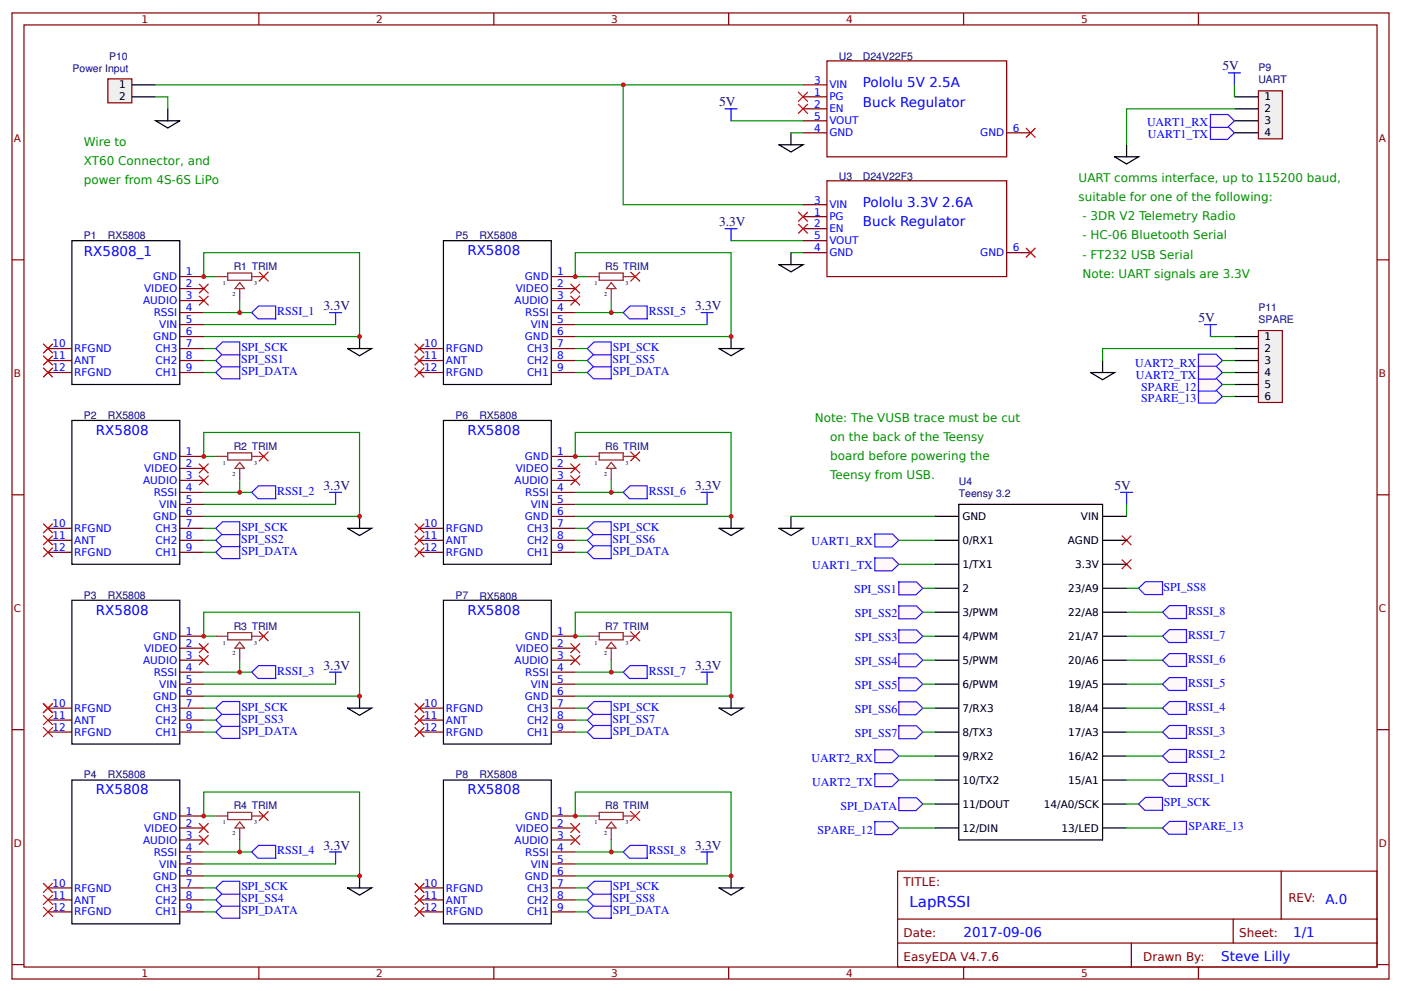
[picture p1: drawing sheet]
<svg xmlns="http://www.w3.org/2000/svg" width="312mm" height="221mm" viewBox="0 0 312 221" stroke-linecap="round" stroke-linejoin="round" font-family="sans-serif">
<g fill="none" stroke="#800" stroke-width=".27">
<path d="M2.7 2.9h306.4v214.9h-306.4zM5.3 5.5h301.1v209.7h-301.1zM57.6 2.9v2.6M109.9 2.9v2.6M162.2 2.9v2.6M214.4 2.9v2.6M266.7 2.9v2.6M2.7 57.8h2.6M306.4 57.8h2.7M2.7 110.1h2.6M306.4 110.1h2.7M2.7 162.4h2.6"/>
<path d="M306.4 162.4h2.7M199.8 193.8h106.6v21.4h-106.6zM285.1 193.8v10.7M2.7 214.6h2.6M57.6 215.2v2.6M109.9 215.2v2.6M162.2 215.2v2.6M199.8 204.5h106.6M199.8 209.8h106.6M214.4 215.2v2.6M251.8 209.8v5.4M266.7 215.2v2.6"/>
<path d="M274.4 204.5v5.3M306.4 214.6h2.7"/>
</g>
<g fill="#fff7f8" stroke="#430aff" stroke-width=".27">
<path d="M48 82.9l1.5-1.5h3.8l.1 2.9h-4z"/>
<path d="M48 80.2l1.5-1.4h3.8l.1 2.8h-4z"/>
<path d="M48 77.6l1.5-1.5h3.8l.1 2.9h-4z"/>
</g>
<path d="M45.3 77.6h2.7M45.3 80.2h2.7M45.3 82.9h2.7" fill="none" stroke="#080" stroke-width=".27"/>
<g fill="#fff7f8" stroke="#430aff" stroke-width=".27">
<path d="M48 122.9l1.5-1.5h3.8l.1 2.9h-4z"/>
<path d="M48 120.2l1.5-1.4h3.8l.1 2.8h-4z"/>
<path d="M48 117.6l1.5-1.5h3.8l.1 2.9h-4z"/>
</g>
<path d="M45.3 117.6h2.7M45.3 120.2h2.7M45.3 122.9h2.7" fill="none" stroke="#080" stroke-width=".27"/>
<g fill="#fff7f8" stroke="#430aff" stroke-width=".27">
<path d="M48 162.9l1.5-1.5h3.8l.1 2.9h-4z"/>
<path d="M48 160.2l1.5-1.4h3.8l.1 2.8h-4z"/>
<path d="M48 157.6l1.5-1.5h3.8l.1 2.9h-4z"/>
<path d="M48 202.9l1.5-1.5h3.8l.1 2.9h-4z"/>
<path d="M48 200.2l1.5-1.4h3.8l.1 2.8h-4z"/>
<path d="M48 197.6l1.5-1.5h3.8l.1 2.9h-4z"/>
<path d="M130.7 82.9l1.5-1.5h3.8l.1 2.9h-4z"/>
<path d="M130.7 80.2l1.5-1.4h3.8l.1 2.8h-4z"/>
<path d="M130.7 77.6l1.5-1.5h3.8l.1 2.9h-4z"/>
<path d="M130.7 120.2l1.5-1.4h3.8l.1 2.8h-4z"/>
<path d="M130.7 160.2l1.5-1.4h3.8l.1 2.8h-4z"/>
<path d="M130.7 202.9l1.5-1.5h3.8l.1 2.9h-4z"/>
<path d="M130.7 200.2l1.5-1.4h3.8l.1 2.8h-4z"/>
<path d="M130.7 197.6l1.5-1.5h3.8l.1 2.9h-4z"/>
</g>
<path d="M128 77.6h2.7M128 80.2h2.7M128 82.9h2.7M45.3 157.6h2.7M45.3 160.2h2.7M45.3 162.9h2.7M45.3 197.6h2.7M45.3 200.2h2.7M45.3 202.9h2.7" fill="none" stroke="#080" stroke-width=".27"/>
<g fill="#fff7f8" stroke="#430aff" stroke-width=".27">
<path d="M253.4 178.9l1.5-1.5h3.8l.1 2.9h-4z"/>
<path d="M200 177.5h4l1.4 1.4-1.6 1.5h-3.8z"/>
</g>
<path d="M205.4 178.9h2.6" fill="none" stroke="#080" stroke-width=".27"/>
<g fill="#fff7f8" stroke="#430aff" stroke-width=".27">
<path d="M56 69.6l1.5-1.5h3.8l.1 2.9h-4z"/>
<path d="M258.7 173.6l1.5-1.5h3.8l.1 2.9h-4z"/>
<path d="M258.7 162.9l1.5-1.5h3.8l.1 2.9h-4z"/>
<path d="M258.7 157.6l1.5-1.5h3.8l.1 2.9h-4z"/>
<path d="M258.7 152.2l1.5-1.4h3.8l.1 2.8h-4z"/>
<path d="M258.7 146.9l1.5-1.5h3.8l.1 2.9h-4z"/>
<path d="M258.7 141.6l1.5-1.5h3.8l.1 2.9h-4z"/>
<path d="M258.7 136.2l1.5-1.4h3.8l.1 2.8h-4z"/>
</g>
<path d="M250.7 157.6h8M250.7 152.2h8M250.7 173.6h8M250.7 168.2h8M250.7 162.9h8" fill="none" stroke="#080" stroke-width=".27"/>
<g fill="#fff7f8" stroke="#430aff" stroke-width=".27">
<path d="M56 149.6l1.5-1.5h3.8l.1 2.9h-4z"/>
<path d="M56 189.6l1.5-1.5h3.8l.1 2.9h-4z"/>
<path d="M138.7 69.6l1.5-1.5h3.8l.1 2.9h-4z"/>
<path d="M138.7 109.6l1.5-1.5h3.8l.1 2.9h-4z"/>
<path d="M138.7 149.6l1.5-1.5h3.8l.1 2.9h-4z"/>
<path d="M138.7 189.6l1.5-1.5h3.8l.1 2.9h-4z"/>
<path d="M130.7 117.6l1.5-1.5h3.8l.1 2.9h-4z"/>
<path d="M130.7 157.6l1.5-1.5h3.8l.1 2.9h-4z"/>
<path d="M130.7 122.9l1.5-1.5h3.8l.1 2.9h-4z"/>
<path d="M130.7 162.9l1.5-1.5h3.8l.1 2.9h-4z"/>
<path d="M258.7 168.2l1.5-1.4h3.8l.1 2.8h-4z"/>
<path d="M56 109.6l1.5-1.5h3.8l.1 2.9h-4z"/>
</g>
<g fill="none" stroke="#080" stroke-width=".27">
<path d="M48 61.6h-2.7v-5.4h34.7v18.7h-34.7M128 72.2h29.4M130.7 61.6h-2.7v-5.4h34.7v18.7h-34.7M45.3 112.2h29.4M48 101.6h-2.7v-5.4h34.7v18.7h-34.7M128 117.6h2.7M128 112.2h29.4M130.7 101.6h-2.7v-5.4h34.7v18.7h-34.7M128 122.9h2.7M128 120.2h2.7M45.3 152.2h29.4M48 141.6h-2.7v-5.4h34.7v18.7h-34.7"/>
<path d="M128 157.6h2.7M128 152.2h29.4M130.7 141.6h-2.7v-5.4h34.7v18.7h-34.7M128 162.9h2.7M128 160.2h2.7M45.3 192.2h29.4M48 181.6h-2.7v-5.4h34.7v18.7h-34.7M128 197.6h2.7M128 192.2h29.4M130.7 181.6h-2.7v-5.4h34.7v18.7h-34.7M128 200.2h2.7M128 202.9h2.7"/>
</g>
<g fill="none" stroke="#00f" stroke-width=".27">
<path d="M73.3 69.6h2.7M74.7 69.6v2.6M156 69.6h2.7M157.4 69.6v2.6M73.3 109.6h2.7M74.7 109.6v2.6M156 109.6h2.7M157.4 109.6v2.6M249.4 109.6h2.6M250.7 109.6v2.6M73.3 149.6h2.7M74.7 149.6v2.6"/>
<path d="M156 149.6h2.7M157.4 149.6v2.6M73.3 189.6h2.7M74.7 189.6v2.6M156 189.6h2.7M157.4 189.6v2.6"/>
</g>
<g fill="none" stroke="#000" stroke-width=".27">
<path d="M77.3 77.6h5.4l-2.7 1.6zM80 74.9v2.7M160 77.6h5.4l-2.7 1.6zM162.7 74.9v2.7M77.3 117.6h5.4l-2.7 1.6zM80 114.9v2.7M160 117.6h5.4l-2.7 1.6zM162.7 114.9v2.7M77.3 157.6h5.4l-2.7 1.6zM80 154.9v2.7M160 157.6h5.4l-2.7 1.6zM162.7 154.9v2.7"/>
<path d="M77.3 197.6h5.4l-2.7 1.6zM80 194.9v2.7M160 197.6h5.4l-2.7 1.6zM162.7 194.9v2.7"/>
</g>
<g fill="#fff7f8" stroke="#430aff" stroke-width=".27">
<path d="M200 129.5h4l1.4 1.4-1.6 1.5h-3.8z"/>
<path d="M200 134.8h4l1.4 1.4-1.6 1.5h-3.8z"/>
<path d="M200 140.2h4l1.4 1.4-1.6 1.4h-3.8z"/>
<path d="M200 145.5h4l1.4 1.4-1.6 1.5h-3.8z"/>
<path d="M200 150.8h4l1.4 1.4-1.6 1.5h-3.8z"/>
<path d="M200 156.2h4l1.4 1.4-1.6 1.4h-3.8z"/>
<path d="M200 161.5h4l1.4 1.4-1.6 1.5h-3.8z"/>
<path d="M253.4 130.9l1.5-1.5h3.8l.1 2.9h-4z"/>
</g>
<path d="M205.4 136.2h2.6M205.4 146.9h2.6M205.4 141.6h2.6" fill="none" stroke="#080" stroke-width=".27"/>
<path d="M173.4 117.6h5.3l-2.7 1.6zM176 114.9v2.7" fill="none" stroke="#000" stroke-width=".27"/>
<g fill="#fff7f8" stroke="#430aff" stroke-width=".27">
<path d="M194.6 118.8h4l1.4 1.4-1.5 1.5h-3.8z"/>
<path d="M194.6 124.2h4l1.4 1.4-1.5 1.4h-3.8z"/>
</g>
<path d="M200 120.2h8M200 125.6h8M250.7 178.9h2.7" fill="none" stroke="#080" stroke-width=".27"/>
<path d="M273.4 16.2h2.6M274.7 16.2v2.7" fill="none" stroke="#00f" stroke-width=".27"/>
<path d="M248 34.9h5.4l-2.7 1.6zM250.7 32.2v2.7" fill="none" stroke="#000" stroke-width=".27"/>
<g fill="#fff7f8" stroke="#430aff" stroke-width=".27">
<path d="M269.3 28.2h4l1.4 1.4-1.5 1.4h-3.8z"/>
<path d="M269.3 25.5h4l1.4 1.4-1.5 1.5h-3.8z"/>
</g>
<path d="M24 17.5h5.3v5.4h-5.3z" fill="#efefef" stroke="#800" stroke-width=".27"/>
<path d="M29.3 18.9h5.4M29.3 21.5h5.4M34.7 26.9h5.3l-2.7 1.6zM37.3 24.2v2.7M173.4 32.2h5.3l-2.7 1.6zM176 29.6v2.6" fill="none" stroke="#000" stroke-width=".27"/>
<path d="M161.4 24.2h2.6M162.7 24.2v2.7" fill="none" stroke="#00f" stroke-width=".27"/>
<path d="M34.7 21.5h2.6v2.7M162.7 26.9h16M176 29.6h2.7" fill="none" stroke="#080" stroke-width=".27"/>
<g fill="#000" stroke="#f00" stroke-width=".27">
<path d="M177.6 20.5l2.2 2.1zM179.8 20.5l-2.2 2.1z"/>
<path d="M177.6 23.1l2.2 2.2zM177.6 25.3l2.2-2.2z"/>
<path d="M228.3 28.5l2.1 2.1zM230.4 28.5l-2.1 2.1z"/>
<path d="M9.6 76.5l2.1 2.1zM9.6 78.6l2.1-2.1z"/>
<path d="M9.6 79.2l2.1 2.1zM9.6 81.3l2.1-2.1z"/>
<path d="M44.3 63.2l2.1 2.1zM46.4 63.2l-2.1 2.1z"/>
<path d="M44.3 65.8l2.1 2.2zM46.4 65.8l-2.1 2.2z"/>
<path d="M92.3 76.5l2.1 2.1zM92.3 78.6l2.1-2.1z"/>
<path d="M92.3 79.2l2.1 2.1zM94.4 79.2l-2.1 2.1z"/>
<path d="M126.9 63.2l2.2 2.1zM129.1 63.2l-2.2 2.1z"/>
<path d="M126.9 65.8l2.2 2.2zM129.1 65.8l-2.2 2.2z"/>
<path d="M9.6 81.8l2.1 2.2zM9.6 84l2.1-2.2z"/>
<path d="M92.3 81.8l2.1 2.2zM92.3 84l2.1-2.2z"/>
<path d="M9.6 116.5l2.1 2.1zM9.6 118.6l2.1-2.1z"/>
<path d="M9.6 119.2l2.1 2.1zM9.6 121.3l2.1-2.1z"/>
<path d="M44.3 103.2l2.1 2.1zM46.4 103.2l-2.1 2.1z"/>
<path d="M44.3 105.8l2.1 2.2zM46.4 105.8l-2.1 2.2z"/>
<path d="M92.3 116.5l2.1 2.1zM92.3 118.6l2.1-2.1z"/>
<path d="M92.3 119.2l2.1 2.1zM92.3 121.3l2.1-2.1z"/>
<path d="M126.9 103.2l2.2 2.1zM129.1 103.2l-2.2 2.1z"/>
<path d="M126.9 105.8l2.2 2.2zM129.1 105.8l-2.2 2.2z"/>
<path d="M249.6 119.2l2.2 2.1zM251.8 119.2l-2.2 2.1z"/>
<path d="M9.6 121.8l2.1 2.2zM9.6 124l2.1-2.2z"/>
<path d="M92.3 121.8l2.1 2.2zM94.4 121.8l-2.1 2.2z"/>
<path d="M249.6 124.5l2.2 2.1zM251.8 124.5l-2.2 2.1z"/>
<path d="M9.6 156.5l2.1 2.1zM9.6 158.6l2.1-2.1z"/>
<path d="M9.6 156.5l2.1 2.1zM9.6 158.6l2.1-2.1z"/>
<path d="M9.6 159.2l2.1 2.1zM9.6 161.3l2.1-2.1z"/>
<path d="M44.3 143.2l2.1 2.1zM46.4 143.2l-2.1 2.1z"/>
<path d="M44.3 145.8l2.1 2.2zM46.4 145.8l-2.1 2.2z"/>
<path d="M92.3 156.5l2.1 2.1zM92.3 158.6l2.1-2.1z"/>
<path d="M92.3 159.2l2.1 2.1zM92.3 161.3l2.1-2.1z"/>
<path d="M126.9 143.2l2.2 2.1zM129.1 143.2l-2.2 2.1z"/>
<path d="M126.9 145.8l2.2 2.2zM129.1 145.8l-2.2 2.2z"/>
<path d="M9.6 161.8l2.1 2.2zM9.6 164l2.1-2.2z"/>
<path d="M92.3 161.8l2.1 2.2zM92.3 164l2.1-2.2z"/>
<path d="M9.6 196.5l2.1 2.1zM9.6 198.6l2.1-2.1z"/>
<path d="M9.6 199.2l2.1 2.1zM9.6 201.3l2.1-2.1z"/>
<path d="M44.3 183.2l2.1 2.1zM44.3 185.3l2.1-2.1z"/>
<path d="M44.3 185.8l2.1 2.2zM46.4 185.8l-2.1 2.2z"/>
<path d="M92.3 196.5l2.1 2.1zM92.3 198.6l2.1-2.1z"/>
<path d="M92.3 199.2l2.1 2.1zM92.3 201.3l2.1-2.1z"/>
<path d="M126.9 183.2l2.2 2.1zM126.9 185.3l2.2-2.1z"/>
<path d="M126.9 185.8l2.2 2.2zM129.1 185.8l-2.2 2.2z"/>
<path d="M9.6 201.8l2.1 2.2zM9.6 204l2.1-2.2z"/>
<path d="M92.3 201.8l2.1 2.2zM92.3 204l2.1-2.2z"/>
</g>
<path d="M184 13.5h40v21.4h-40z" fill="#fff" stroke="#800" stroke-width=".27"/>
<g fill="none" stroke="#800" stroke-width=".27">
<path d="M178.7 18.9h5.3M178.7 21.5h5.3M178.7 24.2h5.3M178.7 29.6h5.3M178.7 26.9h5.3M224 29.6h5.4M10.7 77.6h5.3M40 61.6h5.3M40 64.2h5.3M40 66.9h5.3M40 69.6h5.3M40 72.2h5.3"/>
<path d="M40 74.9h5.3M40 77.6h5.3M93.3 77.6h5.4M122.7 61.6h5.3M122.7 64.2h5.3M122.7 66.9h5.3M122.7 69.6h5.3M122.7 72.2h5.3M122.7 74.9h5.3M122.7 77.6h5.3M10.7 80.2h5.3M10.7 82.9h5.3"/>
<path d="M40 80.2h5.3M40 82.9h5.3M93.3 80.2h5.4M93.3 82.9h5.4M122.7 80.2h5.3M122.7 82.9h5.3M10.7 117.6h5.3M40 101.6h5.3M40 104.2h5.3M40 106.9h5.3M40 109.6h5.3M40 112.2h5.3"/>
<path d="M40 114.9h5.3M40 117.6h5.3M93.3 117.6h5.4M122.7 101.6h5.3M122.7 104.2h5.3M122.7 106.9h5.3M122.7 109.6h5.3M122.7 112.2h5.3M122.7 114.9h5.3M122.7 117.6h5.3M10.7 120.2h5.3M10.7 122.9h5.3"/>
<path d="M40 120.2h5.3M40 122.9h5.3M93.3 120.2h5.4M93.3 122.9h5.4M122.7 120.2h5.3M122.7 122.9h5.3M10.7 157.6h5.3M40 141.6h5.3M40 144.2h5.3M40 146.9h5.3M40 149.6h5.3M40 152.2h5.3"/>
<path d="M40 154.9h5.3M40 157.6h5.3M93.3 157.6h5.4M122.7 141.6h5.3M122.7 144.2h5.3M122.7 146.9h5.3M122.7 149.6h5.3M122.7 152.2h5.3M122.7 154.9h5.3M122.7 157.6h5.3M10.7 160.2h5.3M10.7 162.9h5.3"/>
<path d="M40 160.2h5.3M40 162.9h5.3M93.3 160.2h5.4M93.3 162.9h5.4M122.7 160.2h5.3M122.7 162.9h5.3M10.7 197.6h5.3M40 181.6h5.3M40 184.2h5.3M40 186.9h5.3M40 189.6h5.3M40 192.2h5.3"/>
<path d="M40 194.9h5.3M40 197.6h5.3M93.3 197.6h5.4M122.7 181.6h5.3M122.7 184.2h5.3M122.7 186.9h5.3M122.7 189.6h5.3M122.7 192.2h5.3M122.7 194.9h5.3M122.7 197.6h5.3M10.7 200.2h5.3M10.7 202.9h5.3"/>
<path d="M40 200.2h5.3M40 202.9h5.3M93.3 200.2h5.4M93.3 202.9h5.4M122.7 200.2h5.3M122.7 202.9h5.3"/>
</g>
<path d="M34.7 18.9h144M45.3 72.2h29.4M45.3 69.6h10.7M128 69.6h10.7M53.3 106.9v2.7h-8M128 109.6h10.7M45.3 149.6h10.7M128 149.6h10.7M45.3 189.6h10.7M128 189.6h10.7" fill="none" stroke="#080" stroke-width=".27"/>
<path d="M16 53.6h24v32h-24zM98.7 53.6h24v32h-24zM16 93.6h24v32h-24zM98.7 93.6h24v32h-24zM16 133.6h24v32h-24zM98.7 133.6h24v32h-24zM16 173.6h24v32h-24zM98.7 173.6h24v32h-24z" fill="none" stroke="#000" stroke-width=".27"/>
<path d="M184 40.2h40v21.4h-40z" fill="#fff" stroke="#800" stroke-width=".27"/>
<path d="M178.7 48.2h5.3M178.7 50.9h5.3M178.7 45.6h5.3M178.7 56.2h5.3M178.7 53.6h5.3M224 56.2h5.4" fill="none" stroke="#800" stroke-width=".27"/>
<path d="M173.4 58.9h5.3l-2.7 1.6zM176 56.2v2.7" fill="none" stroke="#000" stroke-width=".27"/>
<path d="M161.4 50.9h2.6M162.7 50.9v2.7" fill="none" stroke="#00f" stroke-width=".27"/>
<path d="M138.7 18.9v26.7h40M162.7 53.6h16" fill="none" stroke="#080" stroke-width=".27"/>
<g fill="#000" stroke="#f00" stroke-width=".27">
<path d="M177.6 47.2l2.2 2.1zM179.8 47.2l-2.2 2.1z"/>
<path d="M177.6 49.8l2.2 2.2zM177.6 52l2.2-2.2z"/>
<path d="M228.3 55.2l2.1 2.1zM230.4 55.2l-2.1 2.1z"/>
</g>
<circle cx="138.7" cy="18.9" r=".53" fill="#c00"/>
<path d="M280 20.2h5.4v10.7h-5.4z" fill="#efefef" stroke="#800" stroke-width=".27"/>
<path d="M274.7 21.5h5.3M274.7 24.2h5.3M274.7 26.9h5.3M274.7 29.6h5.3" fill="none" stroke="#000" stroke-width=".27"/>
<path d="M274.7 18.9v2.6M274.7 24.2h-24v8" fill="none" stroke="#080" stroke-width=".27"/>
<g fill="#fff7f8" stroke="#430aff" stroke-width=".27">
<path d="M194.6 166.8h4l1.4 1.4-1.5 1.5h-3.8z"/>
<path d="M194.6 182.8h4l1.4 1.4-1.5 1.5h-3.8z"/>
<path d="M258.7 184.2l1.5-1.4h3.8l.1 2.8h-4z"/>
<path d="M194.6 172.2h4l1.4 1.4-1.5 1.4h-3.8z"/>
<path d="M266.6 86.8h4l1.4 1.4-1.5 1.5h-3.8z"/>
<path d="M266.6 84.2h4l1.4 1.4-1.5 1.4h-3.8z"/>
<path d="M266.6 78.8h4l1.4 1.4-1.5 1.5h-3.8z"/>
<path d="M266.6 81.5h4l1.4 1.4-1.5 1.5h-3.8z"/>
</g>
<path d="M250.7 136.2h8M250.7 130.9h2.7M205.4 152.2h2.6M205.4 157.6h2.6M250.7 146.9h8M250.7 141.6h8M200 168.2h8M200 173.6h8M205.4 162.9h2.6M200 184.2h8M250.7 184.2h8" fill="none" stroke="#080" stroke-width=".27"/>
<path d="M280 73.6h5.4v16h-5.4z" fill="#efefef" stroke="#800" stroke-width=".27"/>
<path d="M274.7 74.9h5.3M274.7 77.6h5.3M242.7 82.9h5.3l-2.6 1.6zM245.4 80.2v2.7M274.7 80.2h5.3M274.7 82.9h5.3M274.7 85.6h5.3M274.7 88.2h5.3" fill="none" stroke="#000" stroke-width=".27"/>
<path d="M268 72.2h2.7M269.4 72.2v2.7" fill="none" stroke="#00f" stroke-width=".27"/>
<path d="M269.4 74.9h5.3M274.7 77.6h-29.3v2.6M272 80.2h2.7M272 82.9h2.7M272 85.6h2.7M272 88.2h2.7" fill="none" stroke="#080" stroke-width=".27"/>
<path d="M48 61.6h2.7M50.7 60.8h5.3v1.6h-5.3zM53.3 62.9l1.1 1.3h-2.1zM53.3 64.2v2.7M56 61.6h2.7" fill="none" stroke="#8d2323" stroke-width=".27"/>
<circle cx="45.3" cy="61.6" r=".53" fill="#c00"/>
<path d="M53.3 66.9v2.7" fill="none" stroke="#080" stroke-width=".27"/>
<circle cx="53.3" cy="69.6" r=".53" fill="#c00"/>
<path d="M57.6 60.5l2.1 2.1zM59.7 60.5l-2.1 2.1z" fill="#000" stroke="#f00" stroke-width=".27"/>
<g fill="#c00">
<circle cx="80" cy="74.9" r=".53"/>
<circle cx="80" cy="114.9" r=".53"/>
</g>
<path d="M48 101.6h2.7M50.7 100.8h5.3v1.6h-5.3zM53.3 102.9l1.1 1.3h-2.1zM53.3 104.2v2.7M56 101.6h2.7" fill="none" stroke="#8d2323" stroke-width=".27"/>
<circle cx="45.3" cy="101.6" r=".53" fill="#c00"/>
<path d="M57.6 100.5l2.1 2.1zM59.7 100.5l-2.1 2.1z" fill="#000" stroke="#f00" stroke-width=".27"/>
<path d="M53.3 109.6h2.7" fill="none" stroke="#080" stroke-width=".27"/>
<circle cx="53.3" cy="109.6" r=".53" fill="#c00"/>
<g fill="none" stroke="#8d2323" stroke-width=".27">
<path d="M130.7 61.6h2.6M133.3 60.8h5.4v1.6h-5.4zM136 62.9l1.1 1.3h-2.2zM136 64.2v2.7M138.7 61.6h2.7M130.7 101.6h2.6M133.3 100.8h5.4v1.6h-5.4zM136 104.2v2.7M136 102.9l1.1 1.3h-2.2zM138.7 101.6h2.7M48 141.6h2.7M50.7 140.8h5.3v1.6h-5.3z"/>
<path d="M53.3 142.9l1.1 1.3h-2.1zM53.3 144.2v2.7M56 141.6h2.7M130.7 141.6h2.6M133.3 140.8h5.4v1.6h-5.4zM136 142.9l1.1 1.3h-2.2zM136 144.2v2.7M138.7 141.6h2.7M48 181.6h2.7M50.7 180.8h5.3v1.6h-5.3zM53.3 184.2v2.7M53.3 182.9l1.1 1.3h-2.1z"/>
<path d="M56 181.6h2.7M130.7 181.6h2.6M133.3 180.8h5.4v1.6h-5.4zM136 182.9l1.1 1.3h-2.2zM136 184.2v2.7M138.7 181.6h2.7"/>
</g>
<g fill="#000" stroke="#f00" stroke-width=".27">
<path d="M140.3 60.5l2.1 2.1zM142.4 60.5l-2.1 2.1z"/>
<path d="M140.3 100.5l2.1 2.1zM142.4 100.5l-2.1 2.1z"/>
<path d="M57.6 140.5l2.1 2.1zM59.7 140.5l-2.1 2.1z"/>
<path d="M140.3 140.5l2.1 2.1zM142.4 140.5l-2.1 2.1z"/>
<path d="M57.6 180.5l2.1 2.1zM57.6 182.6l2.1-2.1z"/>
<path d="M140.3 180.5l2.1 2.1zM140.3 182.6l2.1-2.1z"/>
</g>
<g fill="#c00">
<circle cx="80" cy="194.9" r=".53"/>
<circle cx="45.3" cy="181.6" r=".53"/>
</g>
<path d="M53.3 186.9v2.7" fill="none" stroke="#080" stroke-width=".27"/>
<g fill="#c00">
<circle cx="53.3" cy="189.6" r=".53"/>
<circle cx="80" cy="154.9" r=".53"/>
</g>
<path d="M53.3 146.9v2.7" fill="none" stroke="#080" stroke-width=".27"/>
<g fill="#c00">
<circle cx="53.3" cy="149.6" r=".53"/>
<circle cx="45.3" cy="141.6" r=".53"/>
<circle cx="162.7" cy="74.9" r=".53"/>
</g>
<path d="M176 56.2h2.7M136 66.9v2.7" fill="none" stroke="#080" stroke-width=".27"/>
<g fill="#c00">
<circle cx="136" cy="69.6" r=".53"/>
<circle cx="128" cy="61.6" r=".53"/>
<circle cx="162.7" cy="114.9" r=".53"/>
<circle cx="128" cy="101.6" r=".53"/>
</g>
<path d="M136 106.9v2.7" fill="none" stroke="#080" stroke-width=".27"/>
<g fill="#c00">
<circle cx="136" cy="109.6" r=".53"/>
<circle cx="162.7" cy="154.9" r=".53"/>
<circle cx="128" cy="141.6" r=".53"/>
</g>
<path d="M136 146.9v2.7" fill="none" stroke="#080" stroke-width=".27"/>
<g fill="#c00">
<circle cx="136" cy="149.6" r=".53"/>
<circle cx="162.7" cy="194.9" r=".53"/>
</g>
<path d="M136 186.9v2.7" fill="none" stroke="#080" stroke-width=".27"/>
<g fill="#c00">
<circle cx="136" cy="189.6" r=".53"/>
<circle cx="128" cy="181.6" r=".53"/>
</g>
<path d="M176 114.9h32M250.7 112.2v2.7M205.4 130.9h2.6" fill="none" stroke="#080" stroke-width=".27"/>
<g fill="none" stroke="#000" stroke-width=".27">
<path d="M208 114.9h5.4M213.4 112.2h32v74.7h-32zM245.4 114.9h5.3M208 136.2h5.4M208 130.9h5.4M208 125.6h5.4M208 120.2h5.4M245.4 136.2h5.3M245.4 130.9h5.3M245.4 125.6h5.3M245.4 120.2h5.3M208 157.6h5.4"/>
<path d="M208 152.2h5.4M208 146.9h5.4M208 141.6h5.4M245.4 157.6h5.3M245.4 152.2h5.3M245.4 146.9h5.3M245.4 141.6h5.3M208 178.9h5.4M208 173.6h5.4M208 168.2h5.4M208 162.9h5.4M245.4 178.9h5.3"/>
<path d="M245.4 173.6h5.3M245.4 168.2h5.3M245.4 162.9h5.3M208 184.2h5.4M245.4 184.2h5.3"/>
</g>
<text font-size="3.3" fill="#00f" x="202.4" y="201.8">LapRSSI</text>
<g font-size="3" fill="#000080">
<text x="272" y="15.7">5V</text>
<text x="160" y="23.7">5V</text>
<text x="160" y="50.4">3.3V</text>
<text x="72" y="69">3.3V</text>
<text x="154.7" y="69">3.3V</text>
<text x="266.7" y="71.7">5V</text>
<text x="72" y="109">3.3V</text>
<text x="154.7" y="109">3.3V</text>
<text x="248" y="109">5V</text>
<text x="72" y="149">3.3V</text>
<text x="154.7" y="149">3.3V</text>
<text x="72" y="189">3.3V</text>
<text x="154.7" y="189">3.3V</text>
</g>
<g font-size="3" fill="#00f">
<text x="192" y="19.5">Pololu 5V 2.5A</text>
<text x="192" y="23.7">Buck Regulator</text>
<text x="192" y="46.1">Pololu 3.3V 2.6A</text>
<text x="192" y="50.4">Buck Regulator</text>
<text x="18.7" y="57.1">RX5808_1</text>
<text x="104" y="56.8">RX5808</text>
<text x="21.3" y="96.8">RX5808</text>
<text x="104" y="96.8">RX5808</text>
<text x="21.3" y="136.8">RX5808</text>
<text x="104" y="136.8">RX5808</text>
<text x="21.3" y="176.8">RX5808</text>
<text x="104" y="176.8">RX5808</text>
<text x="295" y="201">A.0</text>
<text x="214.4" y="208.5">2017-09-06</text>
<text x="287.8" y="208.5">1/1</text>
<text x="271.8" y="213.8">Steve Lilly</text>
</g>
<g font-size="2.7" fill="#00f">
<text x="255.2" y="28">UART1_RX</text>
<text x="255.4" y="30.6">UART1_TX</text>
<text x="61.7" y="70.1">RSSI_1</text>
<text x="144.4" y="70.1">RSSI_5</text>
<text x="53.6" y="80.8">SPI_SS1</text>
<text x="53.7" y="78.1">SPI_SCK</text>
<text x="53.7" y="83.4">SPI_DATA</text>
<text x="136.3" y="80.8">SPI_SS5</text>
<text x="136.4" y="78.1">SPI_SCK</text>
<text x="136.4" y="83.4">SPI_DATA</text>
<text x="252.6" y="81.6">UART2_RX</text>
<text x="252.7" y="84.2">UART2_TX</text>
<text x="253.9" y="89.6">SPARE_13</text>
<text x="253.9" y="86.9">SPARE_12</text>
<text x="61.7" y="110.1">RSSI_2</text>
<text x="144.4" y="110.1">RSSI_6</text>
<text x="53.7" y="118.1">SPI_SCK</text>
<text x="136.4" y="118.1">SPI_SCK</text>
<text x="53.6" y="120.8">SPI_SS2</text>
<text x="53.7" y="123.4">SPI_DATA</text>
<text x="136.3" y="120.8">SPI_SS6</text>
<text x="136.4" y="123.4">SPI_DATA</text>
<text x="180.6" y="121.3">UART1_RX</text>
<text x="180.7" y="126.6">UART1_TX</text>
<text x="190.1" y="132">SPI_SS1</text>
<text x="258.9" y="131.4">SPI_SS8</text>
<text x="190.2" y="137.3">SPI_SS2</text>
<text x="264.4" y="136.8">RSSI_8</text>
<text x="190.2" y="142.6">SPI_SS3</text>
<text x="264.4" y="142.1">RSSI_7</text>
<text x="190.2" y="148">SPI_SS4</text>
<text x="264.4" y="147.4">RSSI_6</text>
<text x="61.7" y="150.1">RSSI_3</text>
<text x="144.4" y="150.1">RSSI_7</text>
<text x="190.2" y="153.3">SPI_SS5</text>
<text x="264.4" y="152.8">RSSI_5</text>
<text x="53.6" y="160.8">SPI_SS3</text>
<text x="53.7" y="158.1">SPI_SCK</text>
<text x="136.3" y="160.8">SPI_SS7</text>
<text x="136.4" y="158.1">SPI_SCK</text>
<text x="190.2" y="158.6">SPI_SS6</text>
<text x="264.4" y="158.1">RSSI_4</text>
<text x="53.7" y="163.4">SPI_DATA</text>
<text x="136.4" y="163.4">SPI_DATA</text>
<text x="190.2" y="164">SPI_SS7</text>
<text x="264.4" y="163.4">RSSI_3</text>
<text x="180.6" y="169.6">UART2_RX</text>
<text x="264.4" y="168.8">RSSI_2</text>
<text x="180.7" y="174.9">UART2_TX</text>
<text x="259" y="179.4">SPI_SCK</text>
<text x="264.4" y="174.1">RSSI_1</text>
<text x="181.9" y="185.6">SPARE_12</text>
<text x="187" y="180.2">SPI_DATA</text>
<text x="264.5" y="184.8">SPARE_13</text>
<text x="61.7" y="190.1">RSSI_4</text>
<text x="144.4" y="190.1">RSSI_8</text>
<text x="53.6" y="200.8">SPI_SS4</text>
<text x="53.7" y="198.1">SPI_SCK</text>
<text x="53.7" y="203.4">SPI_DATA</text>
<text x="136.3" y="200.8">SPI_SS8</text>
<text x="136.4" y="198.1">SPI_SCK</text>
<text x="136.4" y="203.4">SPI_DATA</text>
</g>
<g font-size="2.7" fill="#090">
<text x="18.7" y="32.5">Wire to</text>
<text x="18.7" y="36.8">XT60 Connector, and</text>
<text x="18.7" y="41">power from 4S-6S LiPo</text>
<text x="240" y="40.5">UART comms interface, up to 115200 baud,</text>
<text x="240" y="44.8">suitable for one of the following:</text>
<text x="240.9" y="49">- 3DR V2 Telemetry Radio</text>
<text x="240.9" y="53.3">- HC-06 Bluetooth Serial</text>
<text x="240.9" y="57.6">- FT232 USB Serial</text>
<text x="240.9" y="61.8">Note: UART signals are 3.3V</text>
<text x="181.4" y="93.8">Note: The VUSB trace must be cut</text>
<text x="184.7" y="98.1">on the back of the Teensy</text>
<text x="184.7" y="102.4">board before powering the</text>
<text x="184.7" y="106.6">Teensy from USB.</text>
</g>
<g font-size="2.7" fill="#800">
<text x="201.1" y="197">TITLE:</text>
<text x="286.7" y="200.8">REV:</text>
<text x="201.1" y="208.5">Date:</text>
<text x="275.8" y="208.5">Sheet:</text>
<text x="201.1" y="213.8">EasyEDA V4.7.6</text>
<text x="254.4" y="213.8">Drawn By:</text>
</g>
<g font-size="2.3" fill="#800">
<text x="31.5" y="5.1">1</text>
<text x="83.7" y="5.1">2</text>
<text x="136" y="5.1">3</text>
<text x="188.3" y="5.1">4</text>
<text x="240.6" y="5.1">5</text>
<text x="3.1" y="31.7">A</text>
<text x="306.8" y="31.7">A</text>
<text x="3.1" y="84">B</text>
<text x="306.8" y="84">B</text>
<text x="3.1" y="136.2">C</text>
<text x="306.8" y="136.2">C</text>
<text x="3.1" y="188.5">D</text>
<text x="306.8" y="188.5">D</text>
<text x="31.5" y="217.4">1</text>
<text x="83.7" y="217.4">2</text>
<text x="136" y="217.4">3</text>
<text x="188.3" y="217.4">4</text>
<text x="240.6" y="217.4">5</text>
</g>
<g font-size="2.3" fill="#000080">
<text x="16.1" y="16.1">Power Input</text>
<text x="24.3" y="13.4">P10</text>
<text x="186.7" y="13.4">U2</text>
<text x="192" y="13.4">D24V22F5</text>
<text x="280" y="15.8">P9</text>
<text x="280" y="18.5">UART</text>
<text x="186.7" y="40.1">U3</text>
<text x="192" y="40.1">D24V22F3</text>
<text x="18.7" y="53.2">P1</text>
<text x="24" y="53.2">RX5808</text>
<text x="101.3" y="53.2">P5</text>
<text x="106.7" y="53.2">RX5808</text>
<text x="52" y="60.1">R1 TRIM</text>
<text x="134.7" y="60.1">R5 TRIM</text>
<text x="280" y="71.8">SPARE</text>
<text x="280" y="69.2">P11</text>
<text x="18.7" y="93.2">P2</text>
<text x="24" y="93.2">RX5808</text>
<text x="101.3" y="93.2">P6</text>
<text x="106.7" y="93.2">RX5808</text>
<text x="52" y="100.1">R2 TRIM</text>
<text x="134.7" y="100.1">R6 TRIM</text>
<text x="213.4" y="107.8">U4</text>
<text x="213.4" y="110.5">Teensy 3.2</text>
<text x="18.7" y="133.2">P3</text>
<text x="24" y="133.2">RX5808</text>
<text x="101.3" y="133.2">P7</text>
<text x="106.7" y="133.4">RX5808</text>
<text x="52" y="140.1">R3 TRIM</text>
<text x="134.7" y="140.1">R7 TRIM</text>
<text x="18.7" y="173.2">P4</text>
<text x="24" y="173.2">RX5808</text>
<text x="101.3" y="173.2">P8</text>
<text x="106.7" y="173.2">RX5808</text>
<text x="52" y="180.1">R4 TRIM</text>
<text x="134.7" y="180.1">R8 TRIM</text>
</g>
<g font-size="2.3">
<text x="26.5" y="19.7">1</text>
<text x="26.5" y="22.3">2</text>
<text x="281.4" y="22.3">1</text>
<text x="281.4" y="25">2</text>
<text x="281.4" y="27.7">3</text>
<text x="281.4" y="30.4">4</text>
<text x="281.4" y="75.7">1</text>
<text x="281.4" y="78.4">2</text>
<text x="281.4" y="81">3</text>
<text x="281.4" y="83.7">4</text>
<text x="281.4" y="86.4">5</text>
<text x="281.4" y="89">6</text>
<text x="214.2" y="115.7">GND</text>
<text x="240.5" y="115.7">VIN</text>
<text x="214.2" y="121">0/RX1</text>
<text x="237.7" y="121">AGND</text>
<text x="214.2" y="131.7">2</text>
<text x="214.2" y="126.4">1/TX1</text>
<text x="237.7" y="131.7">23/A9</text>
<text x="239.3" y="126.4">3.3V</text>
<text x="214.2" y="137">3/PWM</text>
<text x="237.7" y="137">22/A8</text>
<text x="214.2" y="142.4">4/PWM</text>
<text x="237.7" y="142.4">21/A7</text>
<text x="214.2" y="147.7">5/PWM</text>
<text x="237.7" y="147.7">20/A6</text>
<text x="214.2" y="153">6/PWM</text>
<text x="237.7" y="153">19/A5</text>
<text x="214.2" y="158.4">7/RX3</text>
<text x="237.7" y="158.4">18/A4</text>
<text x="214.2" y="163.7">8/TX3</text>
<text x="237.7" y="163.7">17/A3</text>
<text x="214.2" y="169">9/RX2</text>
<text x="237.7" y="169">16/A2</text>
<text x="214.2" y="179.7">11/DOUT</text>
<text x="214.2" y="174.4">10/TX2</text>
<text x="232.3" y="179.7">14/A0/SCK</text>
<text x="237.7" y="174.4">15/A1</text>
<text x="214.2" y="185">12/DIN</text>
<text x="236.2" y="185">13/LED</text>
</g>
<g font-size="2.3" fill="#00f">
<text x="181.2" y="21.3">1</text>
<text x="181.2" y="23.9">2</text>
<text x="181.2" y="18.6">3</text>
<text x="184.6" y="22.3">PG</text>
<text x="184.6" y="19.7">VIN</text>
<text x="181.2" y="29.3">4</text>
<text x="181.2" y="26.6">5</text>
<text x="184.6" y="25">EN</text>
<text x="184.6" y="27.7">VOUT</text>
<text x="225.4" y="29.3">6</text>
<text x="184.6" y="30.4">GND</text>
<text x="218.1" y="30.4">GND</text>
<text x="181.2" y="48">1</text>
<text x="181.2" y="45.3">3</text>
<text x="184.6" y="46.4">VIN</text>
<text x="181.2" y="50.6">2</text>
<text x="181.2" y="53.3">5</text>
<text x="184.6" y="49">PG</text>
<text x="184.6" y="51.7">EN</text>
<text x="181.2" y="56">4</text>
<text x="184.6" y="57">GND</text>
<text x="184.6" y="54.4">VOUT</text>
<text x="218.1" y="57">GND</text>
<text x="225.4" y="56">6</text>
<text x="32.1" y="65">VIDEO</text>
<text x="34.1" y="62.4">GND</text>
<text x="41.3" y="61.3">1</text>
<text x="41.3" y="64">2</text>
<text x="114.8" y="65">VIDEO</text>
<text x="116.8" y="62.4">GND</text>
<text x="124" y="61.3">1</text>
<text x="124" y="64">2</text>
<text x="31.8" y="67.7">AUDIO</text>
<text x="34.2" y="70.4">RSSI</text>
<text x="41.3" y="66.6">3</text>
<text x="41.3" y="69.3">4</text>
<text x="41.3" y="72">5</text>
<text x="114.5" y="67.7">AUDIO</text>
<text x="116.9" y="70.4">RSSI</text>
<text x="124" y="66.6">3</text>
<text x="124" y="69.3">4</text>
<text x="124" y="72">5</text>
<text x="11.7" y="77.3">10</text>
<text x="34.1" y="75.7">GND</text>
<text x="35.4" y="73">VIN</text>
<text x="41.3" y="74.6">6</text>
<text x="41.3" y="77.3">7</text>
<text x="94.4" y="77.3">10</text>
<text x="116.8" y="75.7">GND</text>
<text x="118.1" y="73">VIN</text>
<text x="124" y="74.6">6</text>
<text x="124" y="77.3">7</text>
<text x="11.7" y="80">11</text>
<text x="11.7" y="82.6">12</text>
<text x="16.5" y="78.4">RFGND</text>
<text x="16.5" y="81">ANT</text>
<text x="16.5" y="83.7">RFGND</text>
<text x="34.6" y="78.4">CH3</text>
<text x="34.6" y="81">CH2</text>
<text x="34.6" y="83.7">CH1</text>
<text x="41.3" y="80">8</text>
<text x="41.3" y="82.6">9</text>
<text x="94.4" y="80">11</text>
<text x="94.4" y="82.6">12</text>
<text x="99.2" y="78.4">RFGND</text>
<text x="99.2" y="81">ANT</text>
<text x="99.2" y="83.7">RFGND</text>
<text x="117.3" y="78.4">CH3</text>
<text x="117.3" y="81">CH2</text>
<text x="117.3" y="83.7">CH1</text>
<text x="124" y="80">8</text>
<text x="124" y="82.6">9</text>
<text x="41.3" y="101.3">1</text>
<text x="124" y="101.3">1</text>
<text x="31.8" y="107.7">AUDIO</text>
<text x="32.1" y="105">VIDEO</text>
<text x="34.1" y="102.4">GND</text>
<text x="41.3" y="104">2</text>
<text x="41.3" y="106.6">3</text>
<text x="114.5" y="107.7">AUDIO</text>
<text x="114.8" y="105">VIDEO</text>
<text x="116.8" y="102.4">GND</text>
<text x="124" y="106.6">3</text>
<text x="124" y="104">2</text>
<text x="34.2" y="110.4">RSSI</text>
<text x="35.4" y="113">VIN</text>
<text x="41.3" y="109.3">4</text>
<text x="41.3" y="112">5</text>
<text x="116.9" y="110.4">RSSI</text>
<text x="118.1" y="113">VIN</text>
<text x="124" y="109.3">4</text>
<text x="124" y="112">5</text>
<text x="11.7" y="117.3">10</text>
<text x="11.7" y="120">11</text>
<text x="16.5" y="118.4">RFGND</text>
<text x="34.1" y="115.7">GND</text>
<text x="34.6" y="118.4">CH3</text>
<text x="41.3" y="114.6">6</text>
<text x="41.3" y="117.3">7</text>
<text x="41.3" y="120">8</text>
<text x="94.4" y="117.3">10</text>
<text x="94.4" y="120">11</text>
<text x="99.2" y="118.4">RFGND</text>
<text x="116.8" y="115.7">GND</text>
<text x="117.3" y="118.4">CH3</text>
<text x="124" y="114.6">6</text>
<text x="124" y="117.3">7</text>
<text x="124" y="120">8</text>
<text x="11.7" y="122.6">12</text>
<text x="16.5" y="121">ANT</text>
<text x="16.5" y="123.7">RFGND</text>
<text x="34.6" y="121">CH2</text>
<text x="34.6" y="123.7">CH1</text>
<text x="41.3" y="122.6">9</text>
<text x="94.4" y="122.6">12</text>
<text x="99.2" y="121">ANT</text>
<text x="99.2" y="123.7">RFGND</text>
<text x="117.3" y="121">CH2</text>
<text x="117.3" y="123.7">CH1</text>
<text x="124" y="122.6">9</text>
<text x="34.1" y="142.4">GND</text>
<text x="41.3" y="141.3">1</text>
<text x="41.3" y="144">2</text>
<text x="116.8" y="142.4">GND</text>
<text x="124" y="141.3">1</text>
<text x="124" y="144">2</text>
<text x="31.8" y="147.7">AUDIO</text>
<text x="32.1" y="145">VIDEO</text>
<text x="41.3" y="146.6">3</text>
<text x="41.3" y="149.3">4</text>
<text x="114.5" y="147.7">AUDIO</text>
<text x="114.8" y="145">VIDEO</text>
<text x="124" y="146.6">3</text>
<text x="124" y="149.3">4</text>
<text x="34.1" y="155.7">GND</text>
<text x="34.2" y="150.4">RSSI</text>
<text x="35.4" y="153">VIN</text>
<text x="41.3" y="152">5</text>
<text x="41.3" y="154.6">6</text>
<text x="116.8" y="155.7">GND</text>
<text x="116.9" y="150.4">RSSI</text>
<text x="118.1" y="153">VIN</text>
<text x="124" y="152">5</text>
<text x="124" y="154.6">6</text>
<text x="11.7" y="157.3">10</text>
<text x="11.7" y="160">11</text>
<text x="16.5" y="158.4">RFGND</text>
<text x="16.5" y="161">ANT</text>
<text x="34.6" y="158.4">CH3</text>
<text x="34.6" y="161">CH2</text>
<text x="41.3" y="157.3">7</text>
<text x="41.3" y="160">8</text>
<text x="94.4" y="157.3">10</text>
<text x="94.4" y="160">11</text>
<text x="99.2" y="158.4">RFGND</text>
<text x="99.2" y="161">ANT</text>
<text x="117.3" y="158.4">CH3</text>
<text x="117.3" y="161">CH2</text>
<text x="124" y="157.3">7</text>
<text x="124" y="160">8</text>
<text x="11.7" y="162.6">12</text>
<text x="16.5" y="163.7">RFGND</text>
<text x="34.6" y="163.7">CH1</text>
<text x="41.3" y="162.6">9</text>
<text x="94.4" y="162.6">12</text>
<text x="99.2" y="163.7">RFGND</text>
<text x="117.3" y="163.7">CH1</text>
<text x="124" y="162.6">9</text>
<text x="32.1" y="185">VIDEO</text>
<text x="34.1" y="182.4">GND</text>
<text x="41.3" y="181.3">1</text>
<text x="41.3" y="184">2</text>
<text x="114.8" y="185">VIDEO</text>
<text x="116.8" y="182.4">GND</text>
<text x="124" y="181.3">1</text>
<text x="124" y="184">2</text>
<text x="31.8" y="187.7">AUDIO</text>
<text x="34.2" y="190.4">RSSI</text>
<text x="41.3" y="186.6">3</text>
<text x="41.3" y="189.3">4</text>
<text x="41.3" y="192">5</text>
<text x="114.5" y="187.7">AUDIO</text>
<text x="116.9" y="190.4">RSSI</text>
<text x="124" y="186.6">3</text>
<text x="124" y="189.3">4</text>
<text x="124" y="192">5</text>
<text x="11.7" y="197.3">10</text>
<text x="34.1" y="195.7">GND</text>
<text x="35.4" y="193">VIN</text>
<text x="41.3" y="194.6">6</text>
<text x="41.3" y="197.3">7</text>
<text x="94.4" y="197.3">10</text>
<text x="116.8" y="195.7">GND</text>
<text x="118.1" y="193">VIN</text>
<text x="124" y="194.6">6</text>
<text x="124" y="197.3">7</text>
<text x="11.7" y="200">11</text>
<text x="11.7" y="202.6">12</text>
<text x="16.5" y="198.4">RFGND</text>
<text x="16.5" y="201">ANT</text>
<text x="16.5" y="203.7">RFGND</text>
<text x="34.6" y="198.4">CH3</text>
<text x="34.6" y="201">CH2</text>
<text x="34.6" y="203.7">CH1</text>
<text x="41.3" y="200">8</text>
<text x="41.3" y="202.6">9</text>
<text x="94.4" y="200">11</text>
<text x="94.4" y="202.6">12</text>
<text x="99.2" y="198.4">RFGND</text>
<text x="99.2" y="201">ANT</text>
<text x="99.2" y="203.7">RFGND</text>
<text x="117.3" y="198.4">CH3</text>
<text x="117.3" y="201">CH2</text>
<text x="117.3" y="203.7">CH1</text>
<text x="124" y="200">8</text>
<text x="124" y="202.6">9</text>
</g>
<g font-size="1.3">
<text x="49.6" y="63.4">1</text>
<text x="51.7" y="65.8">2</text>
<text x="56.5" y="63.4">3</text>
<text x="132.3" y="63.4">1</text>
<text x="134.4" y="65.8">2</text>
<text x="139.2" y="63.4">3</text>
<text x="49.6" y="103.4">1</text>
<text x="51.7" y="105.8">2</text>
<text x="56.5" y="103.4">3</text>
<text x="132.3" y="103.4">1</text>
<text x="134.4" y="105.8">2</text>
<text x="139.2" y="103.4">3</text>
<text x="49.6" y="143.4">1</text>
<text x="56.5" y="143.4">3</text>
<text x="132.3" y="143.4">1</text>
<text x="139.2" y="143.4">3</text>
<text x="51.7" y="145.8">2</text>
<text x="134.4" y="145.8">2</text>
<text x="49.6" y="183.4">1</text>
<text x="51.7" y="185.8">2</text>
<text x="56.5" y="183.4">3</text>
<text x="132.3" y="183.4">1</text>
<text x="134.4" y="185.8">2</text>
<text x="139.2" y="183.4">3</text>
</g>
</svg>
